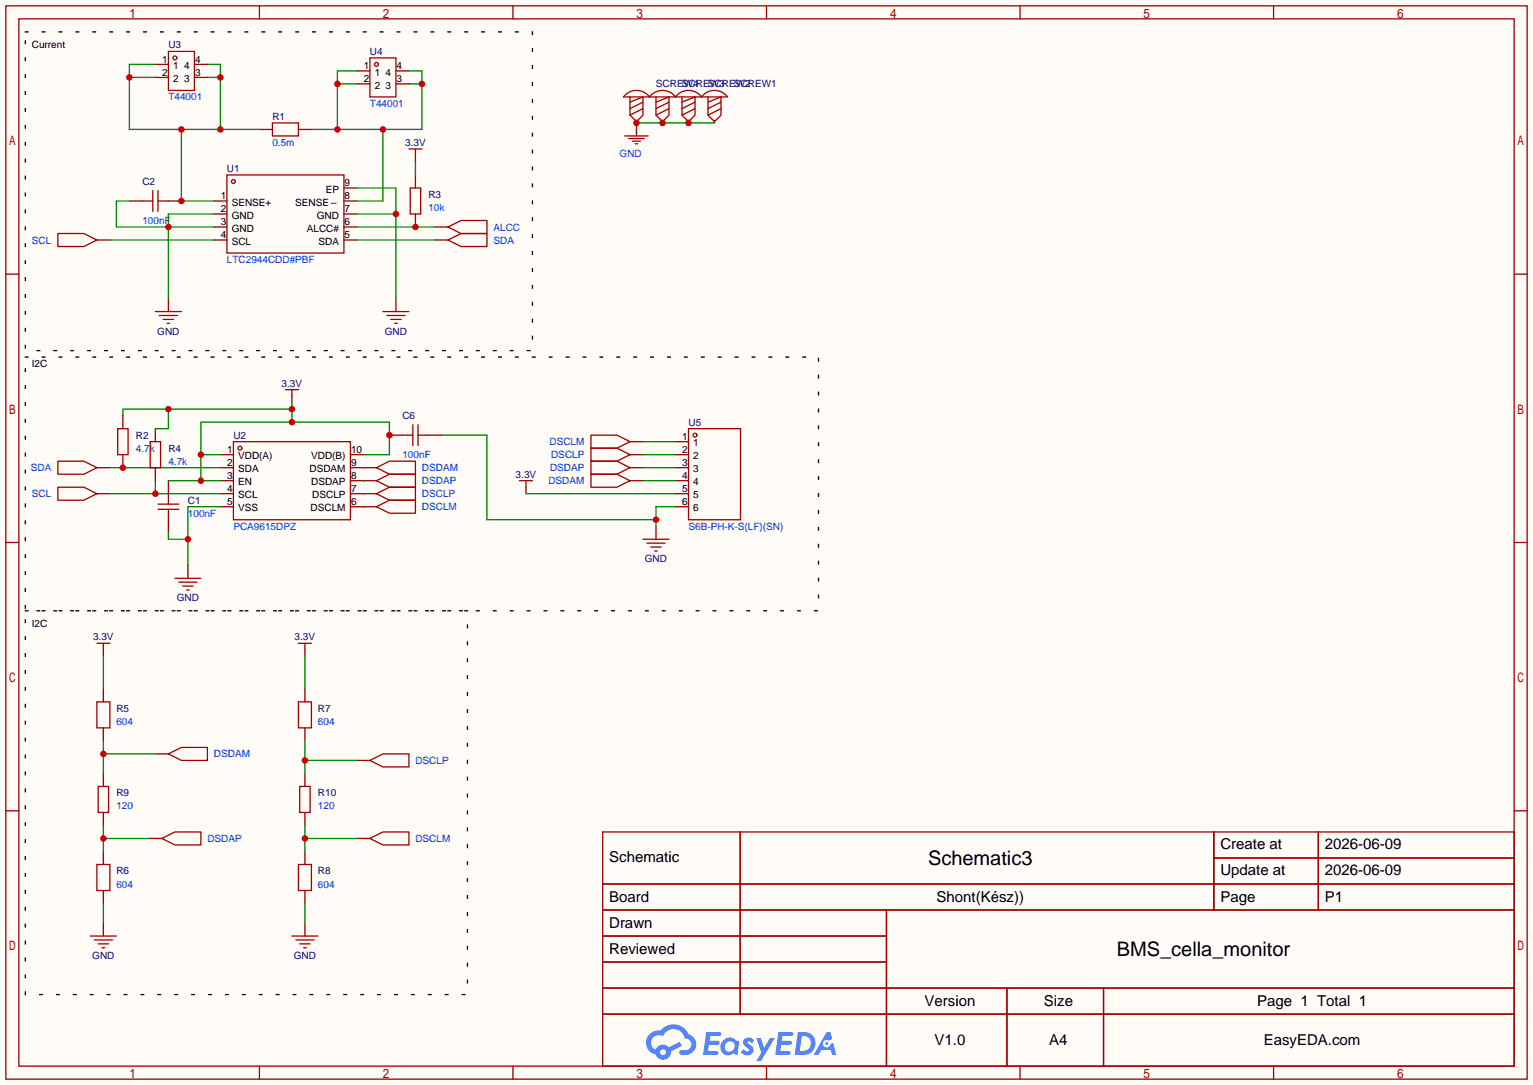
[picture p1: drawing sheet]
<svg xmlns="http://www.w3.org/2000/svg" width="299mm" height="212mm" viewBox="0 0 299 212" stroke-linecap="round" stroke-linejoin="round" font-family="sans-serif">
<path d="M0 0h299.5v211.8h-299.5z" fill="#fffcf7"/>
<g fill="none" stroke="#a10000" stroke-width=".25">
<path d="M1.1 1.1h297.2v209.6h-297.2zM3.7 3.7h292.1v204.5h-292.1zM50.7 1.1v2.6M100.2 1.1v2.6M149.7 1.1v2.6M199.3 1.1v2.6M248.8 1.1v2.6M1.1 53.5h2.6M295.8 53.5h2.5M1.1 105.9h2.6M295.8 105.9h2.5M1.1 158.3h2.6"/>
<path d="M295.8 158.3h2.5M117.7 162.4h178.1v45.8h-178.1zM117.7 172.6h178.1M117.7 177.7h178.1M144.6 162.4v35.6M173.2 177.7v30.5M237.1 162.4v15.3M237.1 167.5h58.7M257.5 162.4v15.3M117.7 182.8h55.5M117.7 192.9h178.1M117.7 187.8h55.5"/>
<path d="M117.7 198h178.1M196.7 192.9v15.3M215.6 192.9v15.3M50.7 208.2v2.5M100.2 208.2v2.5M149.7 208.2v2.5M199.3 208.2v2.5M248.8 208.2v2.5"/>
</g>
<g fill="#5487ff">
<path d="M145.5 202.8a1.3 1.3 0 0 1 1.8 .3l-.4 .6a.54 .54 0 0 0-.9-.2l.1 .2a1.58 1.58 0 0 1 1.1 1.6 1.43 1.43 0 0 1-2.5 .1l.5-.6a.64 .64 0 0 0 .5 .5 .64 .64 0 0 0 .7-.3l-.2-.2a1.35 1.35 0 0 1-.9-1.8z"/>
<path d="M147.7 202.7h.9l.7 1.9 1.1-1.9h.9l-2.7 4.5h-.9l1-1.7z"/>
<path d="M138 201.5h1.6a1.31 1.31 0 0 1 1.2 .2 .4 .4 0 0 1-.3 .6h-1.8l-.1 .9h1.6a.4 .4 0 0 1 .4 .4 .4 .4 0 0 1-.4 .4h-1.7l-.2 1.2h.8a1.23 1.23 0 0 1 1.2 .2 .39 .39 0 0 1-.3 .6h-2.7z"/>
<path d="M152.1 201.5h1.6a1.32 1.32 0 0 1 1.3 .2 .39 .39 0 0 1-.4 .6h-1.7l-.2 .9h1.7a.4 .4 0 0 1 .3 .4 .4 .4 0 0 1-.4 .4h-1.7l-.2 1.2h.8a1.23 1.23 0 0 1 1.2 .2 .39 .39 0 0 1-.3 .6h-2.7z"/>
<path d="M161.5 201.5h.7l.4 1.3-.7 .4a.75 .75 0 0 0-1.1 .3 .75 .75 0 0 0 .5 1 .75 .75 0 0 0 .9-.6l.6-.3 .6 2.4h-.9l-.2-1h-1.9l-.5 1h-.9z"/>
<path d="M155.9 201.5l-.7 4.5h1.5a2.27 2.27 0 0 0 2.6-2.3 2.27 2.27 0 0 0-2.7-2.2zM156.6 202.3a1.5 1.5 0 0 1 1.8 1.5 1.5 1.5 0 0 1-1.9 1.4h-.3z"/>
<path d="M141.3 203.1a1.6 1.6 0 0 0-.3 2.3 1.6 1.6 0 0 0 2.3 .2l.8 .4 .3-2.5-.2-.3h-.4a1.58 1.58 0 0 0-2.5-.1zM141.9 203.6a.99 .99 0 0 1 1.6 .3 .99 .99 0 0 1-.9 1.4 .94 .94 0 0 1-1-.5 .94 .94 0 0 1 .3-1.2z"/>
<path d="M126.9 201.9a2.37 2.37 0 0 0 1.2 4 1.54 1.54 0 0 0 1.7 1 1.54 1.54 0 0 0 1.3-1.6l2.1-1.1-.5-.8-2 1.1a1.57 1.57 0 0 0-2.6 .4 1.5 1.5 0 0 1-.8-2.1 1.5 1.5 0 0 1 2.2-.5 2.23 2.23 0 0 1 2.3-1.4 2.23 2.23 0 0 1 2 1.8 1.16 1.16 0 0 1 1.2 1.1 1.16 1.16 0 0 1-1 1.3h-.7a.47 .47 0 0 0-.6 .3 .47 .47 0 0 0 .4 .6 2.17 2.17 0 0 0 2.5-1 2.17 2.17 0 0 0-.3-2.7l-.8-.4a3.2 3.2 0 0 0-5.4-.7l-1.2 .1zM129 205.4a.58 .58 0 0 1 1.1 0 .58 .58 0 0 1-1.1 0z"/>
<circle cx="161.5" cy="203.8" r=".28"/>
</g>
<g fill="none" stroke="#a10000" stroke-width=".25">
<path d="M27.8 39.2h2M29.8 37.2v4.1M30.9 39.2h2M30.9 37.2v4.1M44.3 34.2h22.9v15.2h-22.9zM79.9 29.1h2.5M80.1 36.7h2.1v5.1h-2.1zM81.2 29.1v1.3M30.4 60.8h5M31.1 61.6h3.6M31.9 62.4h2M32.6 63.1h.5"/>
<path d="M55.8 76.1h2.5M57 76.1v1.2M74.8 60.8h5.1M75.6 61.6h3.5M76.3 62.4h2.1M77.1 63.1h.5M30.9 98.4h4M30.9 99.4h4M32.9 96.4v2M32.9 99.4v2.1M45.6 86.2h22.9v15.3h-22.9zM78.6 85h2"/>
<path d="M80.6 82.9v4.1M81.7 85h2M81.7 82.9v4.1M101.5 93.9h2.5M102.7 93.9v1.2M18.9 125.6h2.6M20.2 125.6v1.3M58.3 125.6h2.5M59.6 125.6v1.3"/>
<circle cx="45.6" cy="35.4" r=".38"/>
<circle cx="46.9" cy="87.5" r=".38"/>
</g>
<g fill="none" stroke="#870000" stroke-width=".25">
<path d="M25.3 39.2h2.5M32.9 39.2h2.5M41.8 39.2h2.5M67.2 39.2h2.5M67.2 36.7h2.5M81.2 30.4v1.2M81.2 34.2v2.5M32.9 58.3v2.5M41.8 41.8h2.5M41.8 44.3h2.5M41.8 46.9h2.5M67.2 41.8h2.5"/>
<path d="M67.2 44.3h2.5M67.2 46.9h2.5M77.3 58.3v2.5M81.2 41.8v2.5M57 77.3v1.3M32.9 93.9v2.5M43.1 88.8h2.5M43.1 91.3h2.5M43.1 93.9h2.5M43.1 96.4h2.5M43.1 98.9h2.5M68.5 88.8h2.5"/>
<path d="M68.5 91.3h2.5M68.5 93.9h2.5M68.5 96.4h2.5M68.5 98.9h2.5M76.1 85h2.5M83.7 85h2.5M102.7 95.1v1.3M32.9 101.5v2.5M20.2 126.9v1.2M59.6 126.9v1.2"/>
</g>
<path d="M25.3 39.2h-2.6v5.1h19.1M41.8 41.8h-8.9v16.5" fill="none" stroke="#008700" stroke-width=".25"/>
<circle cx="32.9" cy="44.3" r=".63" fill="#c00"/>
<path d="M69.7 36.7h7.6v21.6M69.7 41.8h7.6" fill="none" stroke="#008700" stroke-width=".25"/>
<circle cx="77.3" cy="41.8" r=".63" fill="#c00"/>
<path d="M53.2 24h5.1v2.5h-5.1z" fill="none" stroke="#a10000" stroke-width=".25"/>
<path d="M50.7 25.3h2.5M58.3 25.3h2.5" fill="none" stroke="#870000" stroke-width=".25"/>
<path d="M25.3 15.1h5.1M30.4 12.6h-5.1v12.7h25.4M40.5 15.1h2.6M40.5 12.6h2.6v12.7M35.4 25.3v13.9h6.4" fill="none" stroke="#008700" stroke-width=".25"/>
<g fill="#c00">
<circle cx="35.4" cy="39.2" r=".63"/>
<circle cx="35.4" cy="25.3" r=".63"/>
<circle cx="25.3" cy="15.1" r=".63"/>
<circle cx="43.1" cy="25.3" r=".63"/>
<circle cx="43.1" cy="15.1" r=".63"/>
</g>
<path d="M65.9 16.4h3.8M69.7 13.8h-3.8v11.5M79.9 13.8h2.5v11.5h-21.6M79.9 16.4h2.5M74.8 25.3v13.9h-5.1" fill="none" stroke="#008700" stroke-width=".25"/>
<g fill="#c00">
<circle cx="74.8" cy="25.3" r=".63"/>
<circle cx="65.9" cy="25.3" r=".63"/>
<circle cx="65.9" cy="16.4" r=".63"/>
<circle cx="82.4" cy="16.4" r=".63"/>
</g>
<g fill="none" stroke="#a10000" stroke-width=".25">
<path d="M32.9 10h5.1v7.7h-5.1zM72.3 11.3h5v7.6h-5zM11.3 45.6h5.1l2.5 1.3-2.5 1.2h-5.1zM87.5 46.9l2.5-1.3h5.1v2.5h-5.1zM87.5 44.3l2.5-1.2h5.1v2.5h-5.1zM11.3 95.1h5.1l2.5 1.3-2.5 1.3h-5.1zM11.3 90h5.1l2.5 1.3-2.5 1.3h-5.1z"/>
<circle cx="34.2" cy="11.3" r=".38"/>
<circle cx="73.5" cy="12.6" r=".38"/>
</g>
<g fill="none" stroke="#870000" stroke-width=".25">
<path d="M30.4 12.6h2.5M30.4 15.1h2.5M38 12.6h2.5M38 15.1h2.5M69.7 13.8h2.6M69.7 16.4h2.6M77.3 13.8h2.6M77.3 16.4h2.6M18.9 46.9h2.6M85 46.9h2.5M85 44.3h2.5M18.9 96.4h2.6"/>
<path d="M18.9 91.3h2.6"/>
</g>
<path d="M21.5 46.9h20.3M69.7 46.9h15.3M69.7 44.3h15.3" fill="none" stroke="#008700" stroke-width=".25"/>
<circle cx="81.2" cy="44.3" r=".63" fill="#c00"/>
<path d="M21.5 96.4h21.6M30.4 93.9v2.5" fill="none" stroke="#008700" stroke-width=".25"/>
<circle cx="30.4" cy="96.4" r=".63" fill="#c00"/>
<path d="M32.9 79.9v3.8h-2.5M57 78.6v3.8M57 79.9h-33v1.3M21.5 91.3h21.6M32.9 93.9h10.2M39.2 88.8h3.9M71 88.8h5.1v-6.4h-36.9v11.5" fill="none" stroke="#008700" stroke-width=".25"/>
<g fill="#c00">
<circle cx="39.2" cy="88.8" r=".63"/>
<circle cx="57" cy="82.4" r=".63"/>
<circle cx="76.1" cy="85" r=".63"/>
<circle cx="57" cy="79.9" r=".63"/>
<circle cx="32.9" cy="79.9" r=".63"/>
<circle cx="39.2" cy="93.9" r=".63"/>
</g>
<path d="M36.7 110.4v2.5M128.1 102.7v2.6M20.2 180.2v2.6M59.6 180.2v2.6" fill="none" stroke="#870000" stroke-width=".25"/>
<g fill="none" stroke="#a10000" stroke-width=".25">
<path d="M34.2 112.9h5M34.9 113.7h3.6M35.7 114.4h2M36.4 115.2h.6M125.6 105.3h5.1M126.4 106h3.5M127.1 106.8h2.1M127.9 107.6h.5M17.7 182.8h5M18.4 183.5h3.6M19.2 184.3h2M19.9 185h.5"/>
<path d="M57 182.8h5.1M57.8 183.5h3.5M58.5 184.3h2.1M59.3 185h.5"/>
</g>
<path d="M43.1 98.9h-6.4v11.5M32.9 104v1.3h3.8" fill="none" stroke="#008700" stroke-width=".25"/>
<circle cx="36.7" cy="105.3" r=".63" fill="#c00"/>
<g fill="none" stroke="#870000" stroke-width=".25">
<path d="M24 88.8v2.5M71 93.9h2.5M71 91.3h2.5M71 96.4h2.5M71 98.9h2.5M123.1 93.9h2.5M123.1 91.3h2.5M123.1 88.8h2.5M123.1 86.2h2.5M30.4 147.2h2.5M69.7 148.5h2.6M29.1 163.7h2.5"/>
<path d="M69.7 163.7h2.6"/>
</g>
<path d="M73.5 91.3l2.6-1.3h5.1v2.6h-5.1zM73.5 93.9l2.6-1.3h5.1v2.5h-5.1zM73.5 96.4l2.6-1.3h5.1v2.6h-5.1zM73.5 98.9l2.6-1.2h5.1v2.5h-5.1zM115.4 92.6h5.1l2.6 1.3-2.6 1.2h-5.1zM115.4 90h5.1l2.6 1.3-2.6 1.3h-5.1zM115.4 87.5h5.1l2.6 1.3-2.6 1.2h-5.1zM115.4 85h5.1l2.6 1.2-2.6 1.3h-5.1zM32.9 147.2l2.5-1.3h5.1v2.6h-5.1zM72.3 148.5l2.5-1.3h5.1v2.5h-5.1zM31.6 163.7l2.6-1.3h5v2.6h-5zM72.3 163.7l2.5-1.3h5.1v2.6h-5.1z" fill="none" stroke="#a10000" stroke-width=".25"/>
<path d="M71 91.3h.1M71 93.9h.1M71 96.4h.1M71 98.9h.1" fill="none" stroke="#008700" stroke-width=".25"/>
<circle cx="24" cy="91.3" r=".63" fill="#c00"/>
<path d="M24 81.2v2.5M30.4 83.7v2.5M30.4 91.3v2.6M132 86.2h2.5M132 88.8h2.5M132 91.3h2.5M132 93.9h2.5M132 96.4h2.5M132 98.9h2.5" fill="none" stroke="#870000" stroke-width=".25"/>
<g fill="none" stroke="#a10000" stroke-width=".25">
<path d="M23 83.7h2v5.1h-2zM29.3 86.2h2.1v5.1h-2.1zM134.5 83.7h10.2v17.8h-10.2z"/>
<circle cx="135.8" cy="85" r=".38"/>
</g>
<path d="M86.2 85h8.9v16.5h33M102.7 96.4h29.3M125.6 86.2h6.4M125.6 88.8h6.4M125.6 91.3h6.4M125.6 93.9h6.4M132 98.9h-3.9v3.8" fill="none" stroke="#008700" stroke-width=".25"/>
<circle cx="128.1" cy="101.5" r=".63" fill="#c00"/>
<path d="M18.9 137h2.6v5.1h-2.6zM58.3 137h2.5v5.1h-2.5zM19.2 153.5h2v5.1h-2zM58.5 153.5h2.1v5.1h-2.1zM18.9 168.8h2.6v5.1h-2.6zM58.3 168.8h2.5v5.1h-2.5z" fill="none" stroke="#a10000" stroke-width=".25"/>
<path d="M20.2 134.5v2.5M59.6 134.5v2.5M20.2 142.1v2.6M20.2 151v2.5M20.2 158.6v2.6M59.6 142.1v2.6M59.6 151v2.5M59.6 158.6v2.6M20.2 166.2v2.6M20.2 173.9v2.5M59.6 166.2v2.6M59.6 173.9v2.5" fill="none" stroke="#870000" stroke-width=".25"/>
<path d="M20.2 144.7v6.3M20.2 147.2h10.2" fill="none" stroke="#008700" stroke-width=".25"/>
<circle cx="20.2" cy="147.2" r=".63" fill="#c00"/>
<path d="M59.6 144.7v6.3M59.6 148.5h10.1" fill="none" stroke="#008700" stroke-width=".25"/>
<circle cx="59.6" cy="148.5" r=".63" fill="#c00"/>
<path d="M20.2 161.2v5M20.2 163.7h8.9" fill="none" stroke="#008700" stroke-width=".25"/>
<circle cx="20.2" cy="163.7" r=".63" fill="#c00"/>
<path d="M59.6 161.2v5M59.6 163.7h10.1" fill="none" stroke="#008700" stroke-width=".25"/>
<circle cx="59.6" cy="163.7" r=".63" fill="#c00"/>
<path d="M81.2 31.6v2.6M124.3 24h15.3M20.2 128.1v6.4M59.6 128.1v6.4M20.2 176.4v3.8M59.6 176.4v3.8" fill="none" stroke="#008700" stroke-width=".25"/>
<path d="M5 6.2h99v62.3h-99zM5 69.7h154.9v49.6h-154.9zM5 119.3h86.3v74.9h-86.3z" fill="none" stroke="#000" stroke-width=".25" stroke-dasharray=".5 2.8"/>
<g fill="none" stroke="#a10000" stroke-width=".25">
<path d="M122.2 18.4a3.2 3.2 0 0 1 4.7 .5 3.2 3.2 0 0 1 5.1 0 3.2 3.2 0 0 1 5 0 3.2 3.2 0 0 1 5.1 0h-20.3zM123.1 18.9v3.6l1.2 1.2 1.3-1.2v-3.6l-2.5 1M125.6 19.9l-2.5 1.3M128.1 18.9v3.6l1.3 1.2 1.3-1.2v-3.6l-2.6 1M130.7 19.9l-2.6 1.3M133.2 18.9v3.6l1.3 1.2 1.3-1.2v-3.6l-2.6 1M135.8 19.9l-2.6 1.3M138.3 18.9v3.6l1.3 1.2 1.2-1.2v-3.6l-2.5 1M140.8 19.9l-2.5 1.3M122 26.5h4.6M122.8 27.1h3.1M123.6 27.6h1.5"/>
<path d="M124.1 28.1h.5M124.3 24v2.5M125.6 21.2l-2.5 1.3M130.7 21.2l-2.6 1.3M135.8 21.2l-2.6 1.3M140.8 21.2l-2.5 1.3"/>
</g>
<path d="M124.3 24h.1M124.3 23.5v.5M129.4 23.5v.5M134.5 23.5v.5M139.6 23.5v.5" fill="none" stroke="#870000" stroke-width=".25"/>
<g fill="#c00">
<circle cx="124.3" cy="24" r=".63"/>
<circle cx="129.4" cy="24" r=".63"/>
<circle cx="134.5" cy="24" r=".63"/>
</g>
<g font-size="3.9">
<text x="181.3" y="168.9">Schematic3</text>
<text x="218.2" y="186.7">BMS_cella_monitor</text>
</g>
<g font-size="2.9">
<text x="238.4" y="165.9">Create at</text>
<text x="258.8" y="165.9">2026-06-09</text>
<text x="119" y="168.4">Schematic</text>
<text x="238.4" y="170.9">Update at</text>
<text x="258.8" y="170.9">2026-06-09</text>
<text x="119" y="176">Board</text>
<text x="182.9" y="176">Shont(Kész))</text>
<text x="238.4" y="176">Page</text>
<text x="258.8" y="176">P1</text>
<text x="119" y="181.1">Drawn</text>
<text x="119" y="186.2">Reviewed</text>
<text x="180.6" y="196.3">Version</text>
<text x="203.9" y="196.3">Size</text>
<text x="245.6" y="196.3">Page 1 Total 1</text>
<text x="182.6" y="204">V1.0</text>
<text x="205" y="204">A4</text>
<text x="246.9" y="204">EasyEDA.com</text>
</g>
<g font-size="2">
<text x="6.2" y="9.4">Current</text>
<text x="31.7" y="12.2">1</text>
<text x="31.7" y="14.8">2</text>
<text x="33.8" y="13.5">1</text>
<text x="33.8" y="16">2</text>
<text x="35.9" y="16">3</text>
<text x="35.9" y="13.5">4</text>
<text x="38.1" y="14.8">3</text>
<text x="38.1" y="12.2">4</text>
<text x="71" y="13.5">1</text>
<text x="71" y="16">2</text>
<text x="73.2" y="14.8">1</text>
<text x="73.2" y="17.3">2</text>
<text x="75.3" y="17.3">3</text>
<text x="75.3" y="14.8">4</text>
<text x="77.5" y="16">3</text>
<text x="77.5" y="13.5">4</text>
<text x="43.1" y="38.9">1</text>
<text x="43.1" y="41.4">2</text>
<text x="45.3" y="40.2">SENSE+</text>
<text x="57.7" y="40.2">SENSE</text>
<text x="63.6" y="37.6">EP</text>
<text x="67.3" y="41.4">7</text>
<text x="67.3" y="38.9">8</text>
<text x="67.3" y="36.4">9</text>
<text x="43.1" y="44">3</text>
<text x="43.1" y="46.5">4</text>
<text x="45.3" y="42.7">GND</text>
<text x="45.3" y="45.2">GND</text>
<text x="45.3" y="47.8">SCL</text>
<text x="59.9" y="45.2">ALCC#</text>
<text x="61.9" y="42.7">GND</text>
<text x="62.2" y="47.8">SDA</text>
<text x="67.3" y="46.5">5</text>
<text x="67.3" y="44">6</text>
<text x="6.2" y="71.7">I2C</text>
<text x="44.4" y="88.4">1</text>
<text x="46.5" y="89.7">VDD(A)</text>
<text x="60.8" y="89.7">VDD(B)</text>
<text x="68.6" y="88.4">10</text>
<text x="133.3" y="85.9">1</text>
<text x="133.3" y="88.4">2</text>
<text x="135.4" y="87.2">1</text>
<text x="135.4" y="89.7">2</text>
<text x="44.4" y="91">2</text>
<text x="44.4" y="93.5">3</text>
<text x="46.5" y="92.2">SDA</text>
<text x="46.5" y="94.8">EN</text>
<text x="60.5" y="92.2">DSDAM</text>
<text x="60.8" y="94.8">DSDAP</text>
<text x="68.6" y="93.5">8</text>
<text x="68.6" y="91">9</text>
<text x="133.3" y="91">3</text>
<text x="133.3" y="93.5">4</text>
<text x="135.4" y="92.2">3</text>
<text x="135.4" y="94.8">4</text>
<text x="44.4" y="96">4</text>
<text x="44.4" y="98.6">5</text>
<text x="46.5" y="97.3">SCL</text>
<text x="46.5" y="99.9">VSS</text>
<text x="60.7" y="99.9">DSCLM</text>
<text x="61" y="97.3">DSCLP</text>
<text x="68.6" y="98.6">6</text>
<text x="68.6" y="96">7</text>
<text x="133.3" y="96">5</text>
<text x="133.3" y="98.6">6</text>
<text x="135.4" y="97.3">5</text>
<text x="135.4" y="99.9">6</text>
<text x="6.2" y="122.5">I2C</text>
</g>
<g font-size="2" fill="#000080">
<text x="32.9" y="9.4">U3</text>
<text x="72.3" y="10.7">U4</text>
<text x="128.1" y="17.1">SCREW4</text>
<text x="133.2" y="17.1">SCREW3</text>
<text x="138.3" y="17.1">SCREW2</text>
<text x="143.4" y="17.1">SCREW1</text>
<text x="53.2" y="23.4">R1</text>
<text x="79.1" y="28.5">3.3V</text>
<text x="44.3" y="33.6">U1</text>
<text x="27.8" y="36.1">C2</text>
<text x="83.7" y="38.7">R3</text>
<text x="30.7" y="65.3">GND</text>
<text x="75.2" y="65.3">GND</text>
<text x="55" y="75.5">3.3V</text>
<text x="78.6" y="81.8">C6</text>
<text x="134.5" y="83.1">U5</text>
<text x="26.5" y="85.6">R2</text>
<text x="32.9" y="88.2">R4</text>
<text x="45.6" y="85.6">U2</text>
<text x="100.7" y="93.3">3.3V</text>
<text x="36.7" y="98.3">C1</text>
<text x="126" y="109.8">GND</text>
<text x="34.5" y="117.4">GND</text>
<text x="18.2" y="125">3.3V</text>
<text x="57.6" y="125">3.3V</text>
<text x="22.7" y="139">R5</text>
<text x="62.1" y="139">R7</text>
<text x="22.7" y="155.5">R9</text>
<text x="62.1" y="155.5">R10</text>
<text x="22.7" y="170.7">R6</text>
<text x="62.1" y="170.7">R8</text>
<text x="18" y="187.2">GND</text>
<text x="57.4" y="187.2">GND</text>
</g>
<g font-size="2" fill="#00f">
<text x="32.9" y="19.6">T44001</text>
<text x="72.3" y="20.9">T44001</text>
<text x="53.2" y="28.5">0.5m</text>
<text x="121" y="30.6">GND</text>
<text x="83.7" y="41.2">10k</text>
<text x="6.2" y="47.5">SCL</text>
<text x="27.8" y="43.7">100nF</text>
<text x="96.4" y="47.5">SDA</text>
<text x="96.4" y="45">ALCC</text>
<text x="44.3" y="51.4">LTC2944CDD#PBF</text>
<text x="26.5" y="88.2">4.7k</text>
<text x="78.6" y="89.5">100nF</text>
<text x="107.3" y="86.9">DSCLM</text>
<text x="107.7" y="89.5">DSCLP</text>
<text x="6" y="92">SDA</text>
<text x="32.9" y="90.7">4.7k</text>
<text x="82.4" y="92">DSDAM</text>
<text x="82.4" y="94.5">DSDAP</text>
<text x="107.1" y="94.5">DSDAM</text>
<text x="107.4" y="92">DSDAP</text>
<text x="6.2" y="97.1">SCL</text>
<text x="36.7" y="100.9">100nF</text>
<text x="82.4" y="97.1">DSCLP</text>
<text x="82.4" y="99.6">DSCLM</text>
<text x="45.6" y="103.4">PCA9615DPZ</text>
<text x="134.5" y="103.4">S6B-PH-K-S(LF)(SN)</text>
<text x="22.7" y="141.5">604</text>
<text x="62.1" y="141.5">604</text>
<text x="41.8" y="147.9">DSDAM</text>
<text x="81.2" y="149.1">DSCLP</text>
<text x="22.7" y="158">120</text>
<text x="62.1" y="158">120</text>
<text x="40.5" y="164.4">DSDAP</text>
<text x="81.2" y="164.4">DSCLM</text>
<text x="22.7" y="173.3">604</text>
<text x="62.1" y="173.3">604</text>
</g>
</svg>
